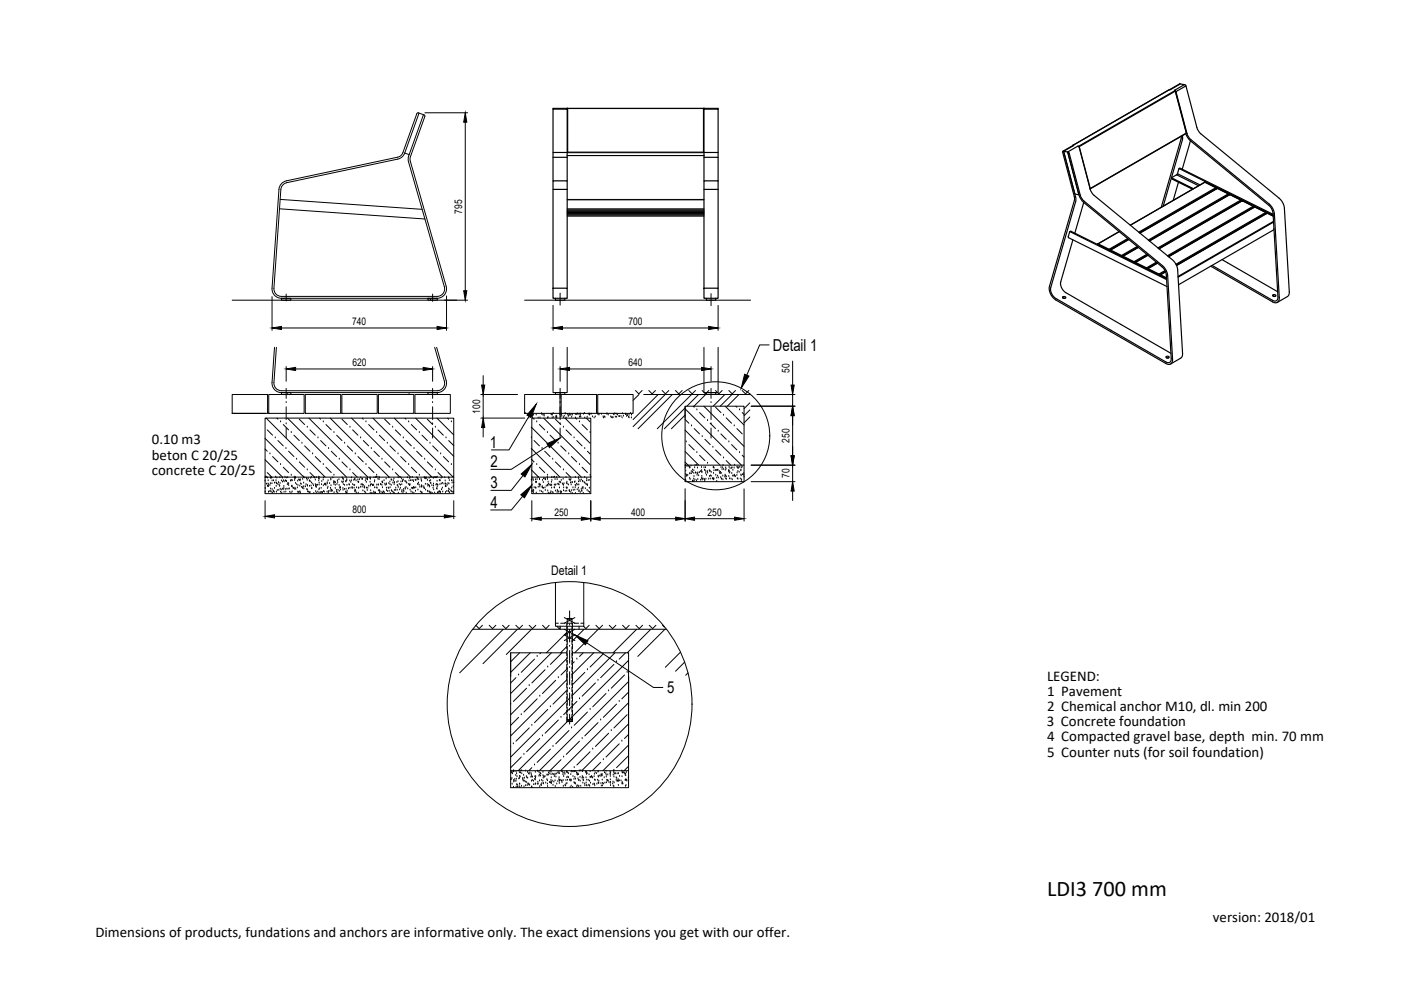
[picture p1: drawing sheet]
<svg xmlns="http://www.w3.org/2000/svg" width="297mm" height="210mm" viewBox="0 0 297 210" stroke-linecap="round" stroke-linejoin="round" font-family="sans-serif">
<!-- layer: SRAFY -->
<g fill="none" stroke="#000" stroke-width=".21">
<path d="M56.2 97.5l3.7 3.7M56.2 92.9l8.2 8.3M56.2 95.2l.5 .5M56.4 88.7l12.5 12.5M56.7 91.1l1.1 1.2M57.2 96.2h.1M57.8 96.8l1.1 1.1M58.4 92.8h.1M58.7 88.7l.2 .2M58.9 93.4l1.2 1.1M59.5 98.5h.1M59.5 89.4h.1"/>
<path d="M60.1 99.1l1.1 1.1M60.1 90l1.1 1.1M60.6 95.1h.1M61 88.7l12.5 12.5M61.2 95.7l1.1 1.1M61.8 91.7h.1M62.3 92.3l1.2 1.1M62.9 97.4h.1M63.5 97.9l1.1 1.2M63.5 88.9l1.1 1.1M64 94h.1M64.6 94.5l1.1 1.2"/>
<path d="M65.1 99.6h.1M65.1 90.6h.1M65.5 88.7l12.5 12.5M65.7 91.1l1.1 1.2M66.3 96.2h.1M66.8 96.8l1.2 1.1M67.4 92.8h.1M67.8 88.7l.2 .2M68 93.4l1.1 1.1M68.5 98.5h.1M68.5 89.4h.1M69.1 99.1l1.1 1.1"/>
<path d="M69.1 90l1.1 1.1M69.7 95.1h.1M70 88.7l12.5 12.5M70.2 95.7l1.2 1.1M70.8 91.7h.1M71.4 92.3l1.1 1.1M71.9 97.4h.1M72.5 97.9l1.1 1.2M72.5 88.9l1.1 1.1M73.1 94h.1M73.6 94.5l1.2 1.2M74.2 99.6h.1"/>
<path d="M74.2 90.6h.1M74.5 88.7l12.5 12.5M74.8 91.1l1.1 1.2M75.3 96.2h.1M75.9 96.8l1.1 1.1M76.5 92.8h.1M76.8 88.7l.2 .2M77 93.4l1.2 1.1M77.6 98.5h.1M77.6 89.4h.1M78.2 99.1l1.1 1.1M78.2 90l1.1 1.1"/>
<path d="M78.7 95.1h.1M79.1 88.7l12.5 12.5M79.3 95.7l1.1 1.1M79.9 91.7h.1M80.4 92.3l1.2 1.1M81 97.4h.1M81.6 97.9l1.1 1.2M81.6 88.9l1.1 1.1M82.1 94h.1M82.7 94.5l1.1 1.2M83.3 99.6h.1M83.3 90.6h.1"/>
<path d="M83.6 88.7l12.5 12.5M83.8 91.1l1.1 1.2M84.4 96.2h.1M84.9 96.8l1.2 1.1M85.5 92.8h.1M85.9 88.7l.2 .2M86.1 93.4l1.1 1.1M86.6 98.5h.1M86.6 89.4h.1M87.2 99.1l1.1 1.1M87.2 90l1.1 1.1M87.8 95.1h.1"/>
<path d="M88.1 88.7l8.1 8M88.3 95.7l1.2 1.1M88.9 91.7h.1M89.5 92.3l1.1 1.1M90 97.4h.1M90.6 97.9l1.1 1.2M90.6 88.9l1.1 1.1M91.2 94h.1M91.7 94.5l1.2 1.2M92.3 99.6h.1M92.3 90.6h.1M92.6 88.7l3.6 3.5"/>
<path d="M92.9 91.1l1.1 1.2M93.4 96.2h.1M94 96.8l1.1 1.1M94.6 92.8h.1M94.9 88.7l.2 .2M95.1 93.4l1.1 1.1M95.7 98.5h.1M95.7 89.4h.1M111.4 87.7h.1M112 88h.1M112.1 88.6h.1M112.6 99.6l1.6 1.6"/>
<path d="M112.6 95.1l6.1 6.1M112.6 90.5l10.7 10.7M112.6 97.3l.6 .6M112.7 92.8h.1M112.8 88.2h.1M112.9 87.9h.1M112.9 88.6h.1M112.9 88.3h.1M113 88.7l.2 .2M113.1 88h.1M113.2 93.4l1.2 1.1M113.7 88h.1"/>
<path d="M113.8 98.5h.1M113.8 89.4h.1M114.1 88.6h.1M114.4 99.1l1.1 1.1M114.4 90l1.1 1.1M114.5 88.6h.1M114.8 87.7h.1M114.8 87.8h.1M114.9 95.1h.1M115.1 88h.1M115.3 88.7l9.8 9.8M115.3 88h.1"/>
<path d="M115.4 88.2h.1M115.5 95.7l1.1 1.1M116.1 91.7h.1M116.1 88.6h.1M116.2 88.5h.1M116.6 92.3l1.2 1.1M116.8 87.8h.1M117 88h.1M117.1 88.6h.1M117.1 88h.1M117.2 97.4h.1M117.3 87.7h.1"/>
<path d="M117.4 88.5h.1M117.8 97.9l1.1 1.2M117.8 88.9l1.1 1.1M117.9 88.5h.1M117.9 88.2h.1M118 88.4h.1M118.1 88.6h.1M118.3 94h.1M118.7 87.9h.1M118.8 88.3h.1M118.8 87.8h.1M118.9 94.5l1.1 1.2"/>
<path d="M119.1 88h.1M119.1 88.3h.1M119.5 99.6h.1M119.5 90.6h.1M119.5 88.5h.1M119.6 88.2h.1M119.8 88.7l5.3 5.3M119.8 87.7h.1M119.9 87.8h.1M120 91.1l1.2 1.2M120 88.6h.1M120.4 87.9h.1"/>
<path d="M120.5 88.3h.1M120.5 88.1h.1M120.6 96.2h.1M120.8 87.8h.1M120.8 88.1h.1M121 88h.1M121.2 96.8l1.1 1.1M121.2 88.5h.1M121.3 88h.1M121.7 92.8h.1M122 87.9h.1M122 88.6h.1"/>
<path d="M122.1 88.7l.2 .2M122.2 87.9h.1M122.3 93.4l1.1 1.1M122.4 87.7h.1M122.5 87.8h.1M122.8 87.8h.1M122.8 98.5h.1M122.8 89.4h.1M122.9 88.4h.1M123 88h.1M123 88.3h.1M123 87.8h.1"/>
<path d="M123.1 88.4h.1M123.4 99.1l1.1 1.1M123.4 90l1.1 1.1M123.7 87.8h.1M123.9 87.7h.1M124 95.1h.1M124 88.6h.1M124.3 88.7l.8 .8M124.5 88.5h.1M124.5 95.7l.6 .6M124.7 87.8h.1M124.9 87.8h.1"/>
<path d="M125 88h.1M125.1 87.9h.1M125.1 91.7h.1M125.4 87.8h.1M125.6 88.4h.1M126 88.6h.1M126.2 88.4h.1M126.7 87.8h.1M127 88h.1M127 87.8h.1M127.5 87.8h.1M127.9 88.4h.1"/>
<path d="M127.9 88.6h.1M128.1 88.4h.1M128.3 88.5h.1M128.7 87.8h.1M128.7 87.7h.1M129 88h.1M129.5 88.4h.1M129.6 88.6h.1M129.9 88.6h.1M130 88.5h.1M130.1 87.8h.1M130.2 87.9h.1"/>
<path d="M130.4 87.7h.1M130.5 88.4h.1M130.7 87.8h.1M130.7 88.5h.1M130.9 88h.1M131.2 88.3h.1M131.3 88.3h.1M131.7 88.3h.1M131.9 88.6h.1M132 87.7h.1M132.2 88.2h.1M132.6 87.9h.1"/>
<path d="M132.6 87.8h.1M132.9 88.3h.1M132.9 88h.1M133 88.1h.1M133.3 88.5h.1M133.4 88.1h.1M133.4 88.6h.1M133.7 87.7h.1M133.9 88.6h.1M133.9 88h.1M134.7 82.8l.7 .7 .7-.7M135.5 83.6l-1.3 1.3"/>
<path d="M137.6 82.8l.7 .7 .7-.7M139.5 83.6l-5.3 5.4M140.4 82.8l.7 .7 .7-.7M141 83.6l-6.8 6.9M142.5 83.6l-7.2 7.3M143.2 82.8l.7 .7 .7-.7M145.3 86.5l-4.5 4.4M145.3 88l-3 2.9M145.3 91.2l7.4 7.4M145.3 86.7l11.9 11.9M145.3 88.9l.8 .8M145.3 95.7l2.9 2.9"/>
<path d="M145.3 98l.6 .6M145.3 98.6v3.5h12.5v-3.5M145.3 99.2h.1M145.3 98.6h.1M145.4 99.9h.1M145.5 93.7h.1M145.7 98.9h.1M146 98.9h.1M146 82.8l.8 .7 .7-.7M146.1 94.3l1.1 1.1M146.2 99.1h.1M146.2 99.2h.1"/>
<path d="M146.3 99.2h.1M146.5 98.8h.1M146.6 100h.1M146.6 83.6l-7.2 7.3M146.6 90.3h.1M146.8 99.7h.1M147 86.1l.2 .2M147.1 99.8h.1M147.2 90.9l1.1 1.1M147.3 99.2h.1M147.4 98.7h.1M147.7 98.6h.1"/>
<path d="M147.8 96h.1M147.8 86.9h.1M147.9 99.2h.1M148.1 83.6l-2.5 2.5M148.3 96.5l1.1 1.2M148.3 87.5l1.1 1.1M148.5 100h.1M148.7 99.1h.1M148.8 99.8h.1M148.9 82.8l.7 .7 .7-.7M148.9 92.6h.1M149.2 86.1l8.6 8.6"/>
<path d="M149.3 99.2h.1M149.4 99.7h.1M149.4 93.1l1.2 1.2M149.5 99.8h.1M149.6 99.2h.1M149.6 83.6l-2.5 2.5M150 100h.1M150 98.2h.1M150 89.2h.1M150.4 99.8h.1M150.5 99.9h.1M150.5 100h.1"/>
<path d="M150.6 89.7l1.1 1.2M151.1 94.8h.1M151.2 99.2h.1M151.2 99.1h.1M151.3 99.1h.1M151.4 99.8h.1M151.4 99.2h.1M151.7 82.8l.7 .7 .7-.7M151.7 99.8h.1M151.7 95.4l1.1 1.1M151.7 86.3l1.1 1.2M151.9 99.8h.1"/>
<path d="M152.1 99.7h.1M152.2 99.7h.1M152.3 91.4h.1M152.5 100h.1M152.8 92l1.2 1.1M152.9 99.1h.1M153.1 99.6h.1M153.2 99.2h.1M153.3 98.7h.1M153.4 97.1h.1M153.4 88h.1M153.4 99.5h.1"/>
<path d="M153.7 83.6l-2.5 2.5M153.8 86.1l4 4M153.8 99.7h.1M153.9 99.2h.1M153.9 99.5h.1M154 97.7l.9 .9M154 88.6l1.1 1.1M154.5 100h.1M154.5 99.8h.1M154.5 82.8l.7 .7 .7-.7M154.5 93.7h.1M154.6 99.1h.1"/>
<path d="M154.6 99.9h.1M154.8 99.3h.1M155.1 94.3l1.1 1.1M155.1 99.3h.1M155.2 83.6l-2.5 2.5M155.2 99.2h.1M155.4 99.7h.1M155.6 99.2h.1M155.7 90.3h.1M155.8 98.6h.1M156 86.1l.2 .2M156.2 90.9l1.2 1.1"/>
<path d="M156.2 99.1h.1M156.4 99.2h.1M156.5 100h.1M156.5 99.1h.1M156.5 99.3h.1M156.7 83.6l-2.5 2.5M156.8 96h.1M156.8 86.9h.1M156.8 99.1h.1M157.1 99.8h.1M157.1 99.7h.1M157.2 99.2h.1"/>
<path d="M157.4 99h.1M157.4 82.8l.7 .7 .7-.7M157.4 96.5l.4 .4M157.4 87.5l.4 .4M159 86.9l-1.2 1.2M159 85.4l-1.2 1.2M159 88.4l-1.2 1.2M56.2 102h.1M56.2 104.3h.1M56.2 103.6h.1M56.5 101.2h.1M56.5 102.7h.1"/>
<path d="M56.7 100.2l.9 1M56.7 103.1h.1M56.7 101.3h.1M56.8 102.6h.1M56.8 103.2h.1M56.9 101.9h.1M56.9 103.2h.1M56.9 104.4h.1M57 102.8h.1M57.1 104.2h.1M57.2 102.9h.1M57.3 101.3h.1"/>
<path d="M57.3 102.5h.1M57.4 103.7h.1M57.4 104.2h.1M57.4 101.4h.1M57.5 104.4h.1M57.6 101.3h.1M57.7 102.6h.1M57.7 102h.1M57.7 103.8h.1M57.8 104.5h.1M57.9 104.1h.1M58 101.9h.1"/>
<path d="M58 104.3h.1M58.1 104.4h.1M58.2 102.4h.1M58.2 103.6h.1M58.4 101.2h.1M58.5 101.9h.1M58.5 102.4h.1M58.6 103.1h.1M58.6 104.4h.1M58.6 102.5h.1M58.7 101.3h.1M58.7 102.6h.1"/>
<path d="M58.8 104h.1M58.9 102.8h.1M59 102.3h.1M59.1 104h.1M59.2 102.9h.1M59.3 103.1h.1M59.3 101.3h.1M59.4 102.5h.1M59.4 103.7h.1M59.5 104.4h.1M59.6 103.9h.1M59.7 102h.1"/>
<path d="M59.7 104.5h.1M59.9 101.4h.1M59.9 102.2h.1M59.9 103.7h.1M60 103.8h.1M60.1 101.9h.1M60.2 103.5h.1M60.2 103.1h.1M60.2 104.4h.1M60.2 102.2h.1M60.4 101.2h.1M60.5 103.8h.1"/>
<path d="M60.5 102h.1M60.6 104.3h.1M60.6 102.1h.1M60.7 101.3h.1M60.8 102.1h.1M60.8 103.7h.1M60.9 102.8h.1M61 101.3h.1M61 102.5h.1M61.1 103.7h.1M61.2 102.9h.1M61.2 102.6h.1"/>
<path d="M61.3 103.7h.1M61.4 104.3h.1M61.6 102h.1M61.7 104.5h.1M61.8 100.8h.1M61.8 103.1h.1M61.9 101.9h.1M61.9 103.1h.1M61.9 104.3h.1M62 103.3h.1M62.2 103.5h.1M62.4 101.2h.1"/>
<path d="M62.4 101.4h.1M62.5 101.9h.1M62.5 103.8h.1M62.5 103.5h.1M62.6 101.5h.1M62.6 101.3h.1M62.7 101.3h.1M62.7 102.5h.1M62.7 103.7h.1M62.9 102.8h.1M63 103.4h.1M63.1 102h.1"/>
<path d="M63.1 104.3h.1M63.2 102.9h.1M63.3 104.4h.1M63.3 101.8h.1M63.4 104.3h.1M63.5 101.8h.1M63.6 103.1h.1M63.6 104.3h.1M63.6 102h.1M63.7 101.7h.1M63.7 104.5h.1M63.7 102.6h.1"/>
<path d="M63.9 102.7h.1M63.9 103.3h.1M64.1 103.5h.1M64.2 101.6h.1M64.2 103.3h.1M64.3 101.2h.1M64.4 102.4h.1M64.4 103.2h.1M64.4 103.7h.1M64.6 101.3h.1M64.8 103.2h.1M64.9 102.8h.1"/>
<path d="M65 101.5h.1M65 103.8h.1M65.1 101.8h.1M65.1 102.9h.1M65.2 103.9h.1M65.2 103.1h.1M65.2 104.3h.1M65.4 101.5h.1M65.4 104.3h.1M65.6 101.9h.1M65.6 103.1h.1M65.7 102h.1"/>
<path d="M65.7 104.5h.1M65.7 104.4h.1M65.7 100.2l1 1M65.8 102.1h.1M65.9 101.4h.1M66 103.1h.1M66 101.2h.1M66 102.4h.1M66.1 103.6h.1M66.1 103.5h.1M66.3 102.6h.1M66.5 103h.1"/>
<path d="M66.5 104.6h.1M66.6 101.3h.1M66.7 101.3h.1M66.9 101.8h.1M66.9 102.7h.1M66.9 103h.1M66.9 104.2h.1M67 103.2h.1M67.1 104.6h.1M67.1 103.3h.1M67.1 101.3h.1M67.1 102.9h.1"/>
<path d="M67.3 102.9h.1M67.4 104.3h.1M67.6 101.5h.1M67.6 101.9h.1M67.6 101.2h.1M67.6 103.8h.1M67.6 104.5h.1M67.7 102.8h.1M67.7 102.4h.1M67.7 101.6h.1M67.7 103.6h.1M67.9 104.4h.1"/>
<path d="M68.1 103.5h.1M68.2 102.8h.1M68.2 102.1h.1M68.2 104.4h.1M68.4 104.5h.1M68.5 101.8h.1M68.6 103h.1M68.6 101.3h.1M68.6 104.2h.1M68.8 104.3h.1M68.8 102.7h.1M68.9 102.7h.1"/>
<path d="M69 102.8h.1M69 102.6h.1M69.1 102.9h.1M69.3 104.3h.1M69.4 102.6h.1M69.4 102.4h.1M69.4 103.6h.1M69.5 103.3h.1M69.6 101.9h.1M69.6 104.5h.1M69.6 104.2h.1M69.9 102.5h.1"/>
<path d="M70 104.2h.1M70.1 103.5h.1M70.1 101.5h.1M70.1 101.8h.1M70.2 103.9h.1M70.2 103h.1M70.2 104.2h.1M70.3 104h.1M70.5 104.1h.1M70.6 101.3h.1M70.7 102.4h.1M70.8 102.1h.1"/>
<path d="M70.8 100.8h.1M70.8 102.7h.1M70.8 104.5h.1M70.9 102.2h.1M71 102.3h.1M71.1 103.6h.1M71.1 102.4h.1M71.1 102.9h.1M71.3 104.3h.1M71.3 104h.1M71.4 102.7h.1M71.5 101.9h.1"/>
<path d="M71.6 104.5h.1M71.6 102.3h.1M71.7 103.9h.1M71.9 101.7h.1M71.9 102.9h.1M71.9 104.2h.1M72 103.5h.1M72.1 103.3h.1M72.2 103.9h.1M72.2 103.4h.1M72.5 102.2h.1M72.5 101.3h.1"/>
<path d="M72.7 102.3h.1M72.7 101.6h.1M72.7 103.6h.1M72.7 103.9h.1M72.8 102.2h.1M72.8 102.7h.1M72.8 101.7h.1M73 103.8h.1M73.1 102.9h.1M73.3 104.3h.1M73.3 102.1h.1M73.3 102.2h.1"/>
<path d="M73.4 104.5h.1M73.4 103.7h.1M73.5 104.6h.1M73.5 101.9h.1M73.5 101.7h.1M73.6 102.9h.1M73.6 104.5h.1M73.6 104.1h.1M73.9 103.7h.1M74 102.7h.1M74 103.5h.1M74.1 102.9h.1"/>
<path d="M74.2 102h.1M74.4 102.3h.1M74.4 103.5h.1M74.5 101.9h.1M74.5 101.3h.1M74.7 103.4h.1M74.8 103.5h.1M74.8 100.2l.9 1M74.8 102.7h.1M75 101.9h.1M75 102.9h.1M75.1 103.5h.1"/>
<path d="M75.1 101.7h.1M75.2 102.9h.1M75.2 104.1h.1M75.3 101.6h.1M75.3 104.3h.1M75.3 103.9h.1M75.4 104h.1M75.5 101.9h.1M75.5 104.5h.1M75.6 103.4h.1M75.9 101.7h.1M75.9 102.2h.1"/>
<path d="M76 104.6h.1M76 103.5h.1M76 102.3h.1M76.1 103.5h.1M76.2 101.7h.1M76.5 103.3h.1M76.5 101.3h.1M76.6 102.8h.1M76.7 101.6h.1M76.7 102.7h.1M76.8 103.3h.1M76.9 101.6h.1"/>
<path d="M76.9 102.9h.1M76.9 104.1h.1M77 102.9h.1M77.2 103.4h.1M77.3 104.3h.1M77.3 103.5h.1M77.3 103.2h.1M77.5 101.9h.1M77.5 104.5h.1M77.6 101.5h.1M77.7 102.3h.1M77.7 103.5h.1"/>
<path d="M77.8 101.6h.1M77.9 104h.1M77.9 101.7h.1M77.9 101.5h.1M78 103.5h.1M78.2 103.1h.1M78.4 101.4h.1M78.5 102.2h.1M78.5 101.3h.1M78.5 104.6h.1M78.5 103h.1M78.5 101.6h.1"/>
<path d="M78.6 102.8h.1M78.6 104.1h.1M78.7 102.7h.1M78.8 104.7h.1M79 102.9h.1M79 103h.1M79.1 104.6h.1M79.1 102.8h.1M79.2 102.9h.1M79.2 104.3h.1M79.3 101.3h.1M79.4 102.2h.1"/>
<path d="M79.4 103.4h.1M79.4 101.9h.1M79.5 104.6h.1M79.5 104.5h.1M79.6 104.5h.1M79.6 101.3h.1M79.8 103.4h.1M79.8 101.2h.1M79.9 100.8h.1M79.9 102.9h.1M80 103.5h.1M80.1 101.2h.1"/>
<path d="M80.1 101.6h.1M80.2 102.8h.1M80.2 104.1h.1M80.4 101.7h.1M80.4 104h.1M80.5 101.3h.1M80.5 104.4h.1M80.5 104.1h.1M80.7 102.7h.1M80.7 102.8h.1M80.8 104.4h.1M81 102.9h.1"/>
<path d="M81 102.3h.1M81 102.2h.1M81.1 103.4h.1M81.1 104.6h.1M81.1 102.4h.1M81.2 104.3h.1M81.3 104.3h.1M81.4 101.9h.1M81.5 104.5h.1M81.6 102.6h.1M81.7 102.9h.1M81.9 101.6h.1"/>
<path d="M81.9 102.8h.1M81.9 102.6h.1M81.9 103.5h.1M81.9 104h.1M82.2 104.2h.1M82.3 103.5h.1M82.4 103.6h.1M82.4 101.3h.1M82.4 102.5h.1M82.5 104.2h.1M82.7 102.2h.1M82.7 102.7h.1"/>
<path d="M82.7 103.4h.1M82.7 104.6h.1M82.9 101.7h.1M82.9 102.9h.1M83 104.1h.1M83 101.8h.1M83.2 104.3h.1M83.3 102.4h.1M83.4 101.9h.1M83.5 104.5h.1M83.5 101.5h.1M83.6 102.8h.1"/>
<path d="M83.6 102.3h.1M83.6 104h.1M83.6 104.7h.1M83.6 102.4h.1M83.8 100.2l1 1M83.9 104h.1M83.9 103.5h.1M84.1 102.3h.1M84.2 103.9h.1M84.2 102.9h.1M84.3 103h.1M84.4 102.1h.1"/>
<path d="M84.4 101.3h.1M84.4 103.4h.1M84.5 104.6h.1M84.7 102.7h.1M84.7 103.9h.1M84.9 103.5h.1M84.9 102.9h.1M84.9 101.3h.1M85 102.2h.1M85.1 101.5h.1M85.2 104.3h.1M85.2 102.8h.1"/>
<path d="M85.2 104h.1M85.3 102.1h.1M85.4 101.9h.1M85.4 104.5h.1M85.5 101.8h.1M85.5 104.1h.1M85.6 103.8h.1M85.6 104.2h.1M85.9 102.1h.1M85.9 103.5h.1M85.9 103.7h.1M86 102.1h.1"/>
<path d="M86.1 103.3h.1M86.1 104.6h.1M86.1 102.3h.1M86.2 102.5h.1M86.4 101.3h.1M86.4 103.6h.1M86.6 102.7h.1M86.7 102h.1M86.8 103h.1M86.9 101.5h.1M86.9 102.9h.1M86.9 102.7h.1"/>
<path d="M86.9 103.9h.1M87 101.9h.1M87.1 104.3h.1M87.3 103.5h.1M87.4 101.9h.1M87.4 101.2h.1M87.4 104.5h.1M87.4 103.5h.1M87.5 103.6h.1M87.6 101.9h.1M87.6 103.5h.1M87.7 102.1h.1"/>
<path d="M87.7 103.3h.1M87.7 104.6h.1M87.9 103.5h.1M88 101.8h.1M88.1 104.2h.1M88.2 103.4h.1M88.2 101.9h.1M88.4 101.3h.1M88.4 101.7h.1M88.5 101.5h.1M88.6 102.7h.1M88.6 103.9h.1"/>
<path d="M88.7 102.4h.1M88.8 101.7h.1M88.9 102.9h.1M88.9 100.8h.1M89 103.3h.1M89.1 104.3h.1M89.3 101.6h.1M89.3 101.9h.1M89.3 103h.1M89.3 103.3h.1M89.4 102.1h.1M89.4 104.5h.1"/>
<path d="M89.4 103.3h.1M89.5 103.1h.1M89.5 104.5h.1M89.8 103.5h.1M89.9 103.2h.1M89.9 101.2h.1M90 103.6h.1M90.1 101.3h.1M90.1 101.5h.1M90.2 101.5h.1M90.2 102.7h.1M90.2 103.9h.1"/>
<path d="M90.3 101.3h.1M90.5 101.5h.1M90.6 102.7h.1M90.6 101.8h.1M90.6 104.2h.1M90.7 103.1h.1M90.8 104.3h.1M90.9 102.9h.1M91 101.4h.1M91 102h.1M91.1 103h.1M91.1 103.3h.1"/>
<path d="M91.1 104.3h.1M91.1 104.5h.1M91.2 102.4h.1M91.3 101.9h.1M91.3 104.6h.1M91.4 102.5h.1M91.4 104.5h.1M91.6 103h.1M91.6 104.6h.1M91.8 103.5h.1M91.8 101.3h.1M91.9 101.4h.1"/>
<path d="M91.9 102.6h.1M91.9 103h.1M91.9 103.9h.1M92.2 104.5h.1M92.2 101.2h.1M92.3 101.3h.1M92.4 102.9h.1M92.5 101.3h.1M92.5 103.6h.1M92.6 102.7h.1M92.7 103.7h.1M92.7 102h.1"/>
<path d="M92.7 101.2h.1M92.7 103.3h.1M92.8 104.5h.1M92.8 102.8h.1M92.8 102.9h.1M92.9 100.2l.9 1M93 104.4h.1M93.1 104.3h.1M93.2 101.9h.1M93.2 104.2h.1M93.3 102h.1M93.3 102.7h.1"/>
<path d="M93.3 101.9h.1M93.3 104.5h.1M93.3 104.4h.1M93.5 101.4h.1M93.6 102.6h.1M93.6 103.8h.1M93.8 103.5h.1M93.8 102.5h.1M93.9 104.3h.1M94.1 102.6h.1M94.3 101.3h.1M94.4 102h.1"/>
<path d="M94.4 103.2h.1M94.5 103.1h.1M94.5 104.4h.1M94.5 102.6h.1M94.5 102.7h.1M94.6 103.2h.1M94.7 104.2h.1M94.8 102.9h.1M95 102.5h.1M95.1 104.3h.1M95.1 104.2h.1M95.1 101.3h.1"/>
<path d="M95.1 103.7h.1M95.2 101.4h.1M95.2 102.6h.1M95.2 103.8h.1M95.3 101.9h.1M95.3 104.5h.1M95.6 104.1h.1M95.7 101.9h.1M95.8 104.3h.1M95.8 103.5h.1M95.8 102.4h.1M95.9 104.4h.1"/>
<path d="M96 102h.1M96.1 103.2h.1M96.1 104.4h.1M96.2 102.4h.1M96.2 101.2v3.5h-40v-3.5M112.7 101.8h.1M112.7 101.7h.1M112.7 103h.1M112.7 103.5h.1M112.8 101.2v3.5h12.5v-3.5M112.8 104.2h.1M112.9 104.3h.1"/>
<path d="M113 101.6h.1M113 103.9h.1M113.1 101.9h.1M113.1 104.4h.1M113.1 104h.1M113.3 103.4h.1M113.5 101.7h.1M113.6 103.5h.1M113.6 102.3h.1M113.6 102.2h.1M113.7 104.5h.1M113.8 102.3h.1"/>
<path d="M113.9 101.7h.1M114.1 101.2h.1M114.1 103.3h.1M114.3 102.8h.1M114.3 102.7h.1M114.4 101.6h.1M114.4 101.7h.1M114.4 102.9h.1M114.4 103.2h.1M114.5 104.1h.1M114.6 102.8h.1M114.8 104.3h.1"/>
<path d="M114.9 103.4h.1M115 103.2h.1M115 101.9h.1M115.1 103.5h.1M115.1 104.4h.1M115.2 102.3h.1M115.2 101.5h.1M115.2 103.5h.1M115.5 101.6h.1M115.5 103.4h.1M115.6 101.5h.1M115.6 104h.1"/>
<path d="M115.7 101.7h.1M115.8 103.1h.1M116 101.2h.1M116.1 101.7h.1M116.1 100.8h.1M116.1 101.4h.1M116.1 102.9h.1M116.1 104.1h.1M116.2 103h.1M116.2 102.2h.1M116.2 104.6h.1M116.3 102.7h.1"/>
<path d="M116.4 104.6h.1M116.6 102.8h.1M116.7 103h.1M116.7 104.6h.1M116.8 104.2h.1M116.8 102.8h.1M116.9 102.3h.1M116.9 101.3h.1M117 103.5h.1M117 102.9h.1M117 101.9h.1M117.1 104.4h.1"/>
<path d="M117.3 104.5h.1M117.3 101.2h.1M117.5 103.4h.1M117.5 102.8h.1M117.6 101.2h.1M117.7 101.7h.1M117.7 102.9h.1M117.8 104.1h.1M117.9 102.8h.1M118 101.2h.1M118.1 104.4h.1M118.1 101.7h.1"/>
<path d="M118.1 104h.1M118.3 104.1h.1M118.3 102.7h.1M118.4 102.7h.1M118.4 104.4h.1M118.5 102.8h.1M118.6 102.2h.1M118.6 103.5h.1M118.8 102.3h.1M118.8 104.2h.1M118.8 104.6h.1M118.9 102.4h.1"/>
<path d="M119 104.3h.1M119 101.8h.1M119.1 104.4h.1M119.2 102.6h.1M119.4 101.6h.1M119.4 102.9h.1M119.4 102.8h.1M119.5 104h.1M119.5 103.4h.1M119.6 102.6h.1M119.8 104.2h.1M120 101.2h.1"/>
<path d="M120 100.2l1 1M120.1 103.4h.1M120.1 102.5h.1M120.2 104.1h.1M120.2 103.6h.1M120.2 102.2h.1M120.2 103.5h.1M120.2 102.7h.1M120.5 102.8h.1M120.7 101.7h.1M120.7 104.1h.1M120.8 104.2h.1"/>
<path d="M120.8 101.8h.1M121 102.4h.1M121 101.8h.1M121 104.4h.1M121.1 101.6h.1M121.1 102.8h.1M121.1 104h.1M121.3 102.3h.1M121.4 104.6h.1M121.5 103.4h.1M121.5 104h.1M121.8 102.3h.1"/>
<path d="M121.9 103.9h.1M121.9 102.2h.1M122 103.4h.1M122 102.9h.1M122 101.2h.1M122 104.6h.1M122.1 103h.1M122.2 102.6h.1M122.4 103.8h.1M122.5 102.8h.1M122.6 103.5h.1M122.7 102.2h.1"/>
<path d="M122.7 101.6h.1M122.7 101.2h.1M122.7 102.8h.1M122.7 104.2h.1M122.8 104h.1M122.9 101.8h.1M123 102.1h.1M123 104.4h.1M123.2 101.8h.1M123.2 103.7h.1M123.3 104.1h.1M123.4 104.2h.1"/>
<path d="M123.5 103.4h.1M123.5 102.1h.1M123.6 103.7h.1M123.6 102.2h.1M123.6 103.4h.1M123.7 104.6h.1M123.9 102.3h.1M124 101.2h.1M124 102.4h.1M124.1 103.6h.1M124.2 102.6h.1M124.4 101.9h.1"/>
<path d="M124.4 101.5h.1M124.4 102.7h.1M124.5 102.8h.1M124.5 104h.1M124.5 102.9h.1M124.7 101.9h.1M124.7 104.2h.1M124.9 101.8h.1M125 103.5h.1M125 104.4h.1M125.1 100.8h.1M145.4 101.7h.1"/>
<path d="M145.4 100.6h.1M145.4 101.1h.1M145.5 100.8h.1M145.7 100.9h.1M145.8 100.8h.1M146.2 101.4h.1M146.2 100.5h.1M146.3 100.4h.1M146.3 101.7h.1M146.6 100.4h.1M146.8 100.2h.1M146.8 102h.1"/>
<path d="M147 102.1h.1M147.1 101.6h.1M147.1 100.4h.1M147.1 101h.1M147.2 102h.1M147.3 101.7h.1M147.5 100.3h.1M147.6 100.4h.1M147.7 101.9h.1M147.8 100.8h.1M147.9 100.4h.1M147.9 101.7h.1"/>
<path d="M148 100.3h.1M148.1 100.9h.1M148.3 100.2h.1M148.5 101.8h.1M148.8 101.4h.1M148.8 101h.1M148.8 100.1h.1M148.9 101.8h.1M148.9 101.6h.1M149.1 101.6h.1M149.3 101.7h.1M149.4 101.7h.1"/>
<path d="M149.4 102.1h.1M149.6 100.4h.1M149.7 101.6h.1M149.7 100h.1M149.8 100.8h.1M150 100.3h.1M150.3 101.6h.1M150.4 101h.1M150.6 101.5h.1M150.7 100.9h.1M150.8 101h.1M150.8 100.1h.1"/>
<path d="M151 101.6h.1M151.1 101.5h.1M151.3 100.4h.1M151.3 101.7h.1M151.3 101.6h.1M151.3 101.5h.1M151.8 100.8h.1M152 101.4h.1M152 102.1h.1M152.1 101h.1M152.3 101.3h.1M152.6 100.3h.1"/>
<path d="M152.7 100.4h.1M152.8 100.1h.1M152.8 101.3h.1M152.9 100.4h.1M152.9 101.6h.1M153 101.6h.1M153.2 100.9h.1M153.3 101.7h.1M153.7 101.1h.1M153.7 100.8h.1M153.8 100.9h.1M153.9 101.5h.1"/>
<path d="M154 101.6h.1M154 101.1h.1M154.5 101h.1M154.6 100.3h.1M154.7 101.5h.1M154.7 100.1h.1M155 101.6h.1M155.2 100.4h.1M155.3 101.7h.1M155.4 100.9h.1M155.7 100.8h.1M155.7 100.9h.1"/>
<path d="M155.8 101h.1M155.9 101.1h.1M156.2 100.8h.1M156.3 100.3h.1M156.3 101.5h.1M156.5 101.6h.1M156.7 100.1h.1M157 101.6h.1M157.1 100.7h.1M157.1 100.9h.1M157.2 102.1h.1M157.2 101.7h.1"/>
<path d="M157.4 100.6h.1M157.7 100.8h.1M157.7 100.4h.1M100.9 132.6l.7 .7 .7-.7M103.7 132.6l.7 .7 .7-.7M106.5 132.6l.7 .7 .8-.7M106.7 133.4l-9.2 9.3M109.4 132.6l.7 .7 .7-.7M109.7 133.4l-7.3 7.3M110.2 138.4l-1.9 1.9M112.2 132.6l.7 .7 .7-.7M112.4 138.4l-4.1 4.2"/>
<path d="M112.7 133.4l-5.4 5.4M113.3 139.7l-2.8 2.9M113.9 139.2h.1M114.7 138.4l-.3 .2M115 132.6l.7 .7 .7-.7M116.9 138.4l-8.6 8.6M118.1 132.8l.5 .5 .2-.2M119.2 138.4l-2.5 2.5M120.3 134l-4.5 4.4M120.3 137l-1.5 1.4M120.3 139.5l-12 12M121.4 138.4l-.1 .1"/>
<path d="M122.3 139.7h.1M123.6 138.4l-.7 .8M123.8 133.4l-2.5 2.6M124.9 132.6l-.7 .7-.5-.5M125.9 138.4l-4.6 4.6M126.3 132.6l.7 .7 .8-.7M126.8 133.4l-5 5M127.9 138.6l-2.8 2.8M129.2 132.6l.7 .7 .7-.7M130.4 138.4l-9.1 9.1M132 132.6l.7 .7 .7-.7M132.6 138.4l-1.3 1.3"/>
<path d="M134.8 132.6l.7 .7 .7-.7M135 133.4l-5 5M137.7 132.6l.7 .7 .7-.7M138 133.4l-5 5M140.5 132.6l.4 .4M141 133.4l-5.8 5.8M144.3 138.3l-3.2 3.2M108.3 149.3h.1M108.3 158.3h.1M108.8 157.7h.1M109.4 143.7l-1.1 1.1M110 143.1h.1"/>
<path d="M110 152.1l-1.7 1.7M110.5 151.5h.1M111.1 160h.1M111.6 145.9l-2.8 2.8M112.2 145.4h.1M112.2 154.3l-2.8 2.8M112.8 153.8h.1M113.9 148.2l-2.8 2.8M114.4 147.6h.1M114.4 156.6l-2.8 2.8M115 156h.1M115.6 142l-2.8 2.8"/>
<path d="M116.1 141.4h.1M116.1 150.4l-2.8 2.8M116.7 149.9h.1M116.7 158.8l-2.8 2.8M117.3 158.3h.1M117.8 144.2l-2.8 2.8M118.4 143.7h.1M118.4 152.7l-2.8 2.8M118.9 152.1h.1M120.1 146.5l-2.8 2.8M120.3 144l-12 12M120.3 141.8l-1.4 1.3"/>
<path d="M120.6 154.9l-2.8 2.8M120.8 148l-12.5 12.5M121.2 154.3h.1M121.7 140.3l-.4 .5M122.3 148.7l-2.8 2.8M122.9 148.2h.1M122.9 157.1l-2.8 2.9M123.4 156.6h.1M124 142.6l-2.7 2.7M124.6 142h.1M124.6 151l-2.9 2.8M125.1 150.4h.1"/>
<path d="M125.1 159.4l-2.8 2.8M125.7 158.8h.1M126.2 144.8l-2.8 2.8M126.8 144.2h.1M126.8 153.2l-2.8 2.8M127.4 152.7h.1M128.5 147l-2.8 2.9M129 146.5h.1M129 155.5l-2.8 2.8M129.6 154.9h.1M130.2 140.9l-2.8 2.8M130.7 140.3h.1"/>
<path d="M130.7 149.3l-2.8 2.8M131.3 148.7h.1M131.3 157.7l-2.8 2.8M131.8 157.1h.1M132.4 143.1l-2.8 2.8M133 142.6h.1M133 151.5l-2.8 2.8M133.3 140l-23.4 23.4M133.3 144.5l-18.9 18.9M133.3 149l-14.5 14.4M133.3 153.5l-10 9.9M133.3 158l-5.5 5.4"/>
<path d="M133.3 146.7l-1.5 1.5M133.3 155.7l-.9 .9M145.2 140.4l-2 1.9M145.9 142.7l-.5 .5M108.3 163.4v3.6h25v-3.6M108.3 165.4h.1M108.4 165.3h.1M108.4 163.9h.1M108.5 163.8h.1M108.5 165h.1M108.6 163.7h.1M108.6 166.3h.1"/>
<path d="M108.7 164h.1M108.9 163.4h.1M108.9 166.9h.1M108.9 163.6h.1M108.9 165.5h.1M108.9 165.8h.1M109 163.5h.1M109.1 165.3h.1M109.2 165.6h.1M109.4 164.4h.1M109.4 165.6h.1M109.4 163.6h.1"/>
<path d="M109.4 166.9h.1M109.5 165.2h.1M109.5 164h.1M109.6 166.4h.1M109.6 164.7h.1M109.7 166.5h.1M109.7 166.8h.1M110 165.1h.1M110.1 166.8h.1M110.1 163.8h.1M110.1 166.3h.1M110.2 165h.1"/>
<path d="M110.2 164.6h.1M110.2 166.3h.1M110.2 167h.1M110.3 163.5h.1M110.3 164.7h.1M110.4 163.9h.1M110.5 160.5l-2.2 2.3M110.6 166.7h.1M110.6 163.4h.1M110.6 164h.1M110.8 165.2h.1M110.9 165h.1"/>
<path d="M110.9 165.5h.1M111 164.4h.1M111.1 165.6h.1M111.1 166.8h.1M111.2 165h.1M111.4 163.5h.1M111.4 166.6h.1M111.5 165.8h.1M111.6 165.9h.1M111.6 164.7h.1M111.7 164.9h.1M111.8 166.6h.1"/>
<path d="M111.8 163.8h.1M111.9 165h.1M111.9 166.2h.1M112.1 164.1h.1M112.1 166.2h.1M112.1 166.4h.1M112.2 164.2h.1M112.3 166.5h.1M112.3 163.9h.1M112.6 164.8h.1M112.6 164h.1M112.6 164.4h.1"/>
<path d="M112.7 165.6h.1M112.7 166.8h.1M112.7 164.7h.1M112.8 162.8l-.7 .6M112.8 167h.1M112.9 165.5h.1M112.9 164.8h.1M113.1 165.6h.1M113.2 166.4h.1M113.3 162.2h.1M113.4 165.2h.1M113.4 164.7h.1"/>
<path d="M113.5 166.3h.1M113.5 165.4h.1M113.5 163.7h.1M113.5 165h.1M113.6 164.7h.1M113.6 166.2h.1M114 163.5h.1M114 166.3h.1M114 165.9h.1M114.1 166.2h.1M114.1 163.6h.1M114.3 164.6h.1"/>
<path d="M114.3 163.9h.1M114.4 164.3h.1M114.4 165.6h.1M114.4 166.8h.1M114.6 164h.1M114.6 164.5h.1M114.6 164.1h.1M114.7 166.4h.1M114.8 166.5h.1M114.8 165.5h.1M114.9 166.1h.1M115.1 165.6h.1"/>
<path d="M115.1 163.7h.1M115.1 164.5h.1M115.2 165h.1M115.2 166.1h.1M115.2 166.2h.1M115.3 164.7h.1M115.4 164.8h.1M115.6 164.7h.1M115.7 166h.1M116 165.3h.1M116 164.4h.1M116 164.3h.1"/>
<path d="M116.1 165.5h.1M116.1 166.2h.1M116.1 166.8h.1M116.3 163.9h.1M116.3 164.3h.1M116.6 163.6h.1M116.6 164h.1M116.6 165.9h.1M116.7 166h.1M116.8 165.5h.1M116.8 164.2h.1M116.8 163.7h.1"/>
<path d="M116.9 164.9h.1M116.9 165.9h.1M116.9 166.1h.1M117.1 165.6h.1M117.2 164.1h.1M117.3 166.5h.1M117.3 164.2h.1M117.4 165.8h.1M117.5 164.6h.1M117.6 164.3h.1M117.7 165.5h.1M117.7 164.1h.1"/>
<path d="M117.7 166.8h.1M117.9 164.7h.1M118 164.1h.1M118 166.2h.1M118.3 163.9h.1M118.3 165.7h.1M118.5 165.3h.1M118.5 163.7h.1M118.5 164.9h.1M118.5 164h.1M118.6 166.1h.1M118.6 165.7h.1"/>
<path d="M118.6 165.4h.1M118.8 165.5h.1M118.9 161.1l-2.3 2.3M119.1 165.6h.1M119.1 163.6h.1M119.2 165.9h.1M119.2 163.7h.1M119.4 164.3h.1M119.4 165.5h.1M119.4 163.9h.1M119.4 166.7h.1M119.5 160.5h.1"/>
<path d="M119.5 164.6h.1M119.7 163.9h.1M119.8 164.2h.1M119.8 166.5h.1M119.9 166.6h.1M120 165.5h.1M120 166.2h.1M120.1 163.7h.1M120.2 164.9h.1M120.2 166.1h.1M120.2 163.8h.1M120.3 163.9h.1"/>
<path d="M120.3 165.4h.1M120.4 164.8h.1M120.5 164.9h.1M120.5 164h.1M120.8 165.4h.1M120.9 167h.1M121 164.2h.1M121 165.6h.1M121.1 165.5h.1M121.1 165.4h.1M121.1 166.7h.1M121.1 163.7h.1"/>
<path d="M121.2 163.3l-.1 .1M121.4 166.9h.1M121.4 163.6h.1M121.5 164.6h.1M121.7 163.6h.1M121.7 165.2h.1M121.7 166h.1M121.7 162.8h.1M121.8 166.1h.1M121.8 163.6h.1M121.9 164.8h.1M121.9 166.1h.1"/>
<path d="M122 163.6h.1M122 166.2h.1M122 165.2h.1M122.2 163.9h.1M122.3 166.8h.1M122.3 164.2h.1M122.4 166.6h.1M122.4 164.3h.1M122.5 164h.1M122.5 165.1h.1M122.6 166.8h.1M122.6 164.2h.1"/>
<path d="M122.7 165.5h.1M122.7 166.7h.1M122.7 165.4h.1M122.8 163.5h.1M123 164.8h.1M123 165.6h.1M123.1 166.7h.1M123.2 163.4h.1M123.4 165h.1M123.5 164.6h.1M123.5 163.6h.1M123.5 164.8h.1"/>
<path d="M123.6 166h.1M123.6 165.4h.1M123.7 165.5h.1M123.7 165h.1M124 166.2h.1M124 166.6h.1M124.2 163.8h.1M124.2 163.7h.1M124.3 164.9h.1M124.3 166h.1M124.3 166.5h.1M124.3 163.8h.1"/>
<path d="M124.4 164.2h.1M124.4 165.4h.1M124.4 166.6h.1M124.5 164h.1M124.7 165.4h.1M124.8 166.5h.1M124.9 164.3h.1M124.9 166.6h.1M125 165.6h.1M125 166.7h.1M125.1 164.8h.1M125.1 163.6h.1"/>
<path d="M125.2 164.8h.1M125.2 166h.1M125.4 164.6h.1M125.4 164.8h.1M125.5 164.8h.1M125.6 165h.1M125.7 166.4h.1M126 166.2h.1M126 164.7h.1M126 164.2h.1M126 166.3h.1M126.1 165.4h.1"/>
<path d="M126.1 166.6h.1M126.2 163.8h.1M126.2 165.5h.1M126.5 164h.1M126.5 166.3h.1M126.7 165.4h.1M126.8 163.7h.1M126.8 166h.1M126.8 164.6h.1M126.8 163.5h.1M126.9 164.8h.1M126.9 166h.1"/>
<path d="M126.9 166.1h.1M127 165.6h.1M127.2 164.5h.1M127.4 161.6l-1.8 1.8M127.4 166.1h.1M127.4 164.6h.1M127.4 164.3h.1M127.5 166.7h.1M127.5 164.4h.1M127.6 164.2h.1M127.7 164.5h.1M127.7 165.4h.1"/>
<path d="M127.7 166.6h.1M127.7 166.1h.1M127.9 161.1h.1M127.9 166.2h.1M128.1 164.9h.1M128.2 163.8h.1M128.3 166h.1M128.4 164h.1M128.5 163.5h.1M128.5 164.3h.1M128.5 164.7h.1M128.6 166h.1"/>
<path d="M128.7 165.4h.1M128.7 165.5h.1M128.8 165.6h.1M128.9 164.3h.1M128.9 165.6h.1M129.1 165.9h.1M129.3 163.7h.1M129.4 164.1h.1M129.4 164.2h.1M129.4 164.6h.1M129.4 165.3h.1M129.4 166.1h.1"/>
<path d="M129.4 166.6h.1M129.4 165.9h.1M129.5 163.8h.1M129.9 166.2h.1M130 165.8h.1M130 164.3h.1M130 166.7h.1M130.1 163.5h.1M130.1 163.8h.1M130.1 166.8h.1M130.2 163.3h.1M130.2 164.7h.1"/>
<path d="M130.2 166h.1M130.2 164.1h.1M130.4 164h.1M130.6 164.1h.1M130.6 164.9h.1M130.7 165.4h.1M130.8 165h.1M130.8 165.7h.1M130.9 165.6h.1M131 164.1h.1M131.1 165.3h.1M131.1 164h.1"/>
<path d="M131.1 166.5h.1M131.2 165.6h.1M131.3 165.5h.1M131.4 164.6h.1M131.7 165.6h.1M131.8 163.5h.1M131.9 164.7h.1M131.9 166.2h.1M131.9 163.8h.1M131.9 165.9h.1M131.9 166.1h.1M132 163.9h.1"/>
<path d="M132.1 166.2h.1M132.1 163.8h.1M132.3 163.9h.1M132.4 164h.1M132.5 165.5h.1M132.5 164.4h.1M132.6 166.7h.1M132.6 165.4h.1M132.6 164.1h.1M132.7 164.5h.1M132.7 165.3h.1M132.7 166.5h.1"/>
<path d="M132.8 163.8h.1M132.9 165.4h.1M132.9 165.6h.1M133.2 165h.1M133.3 162.5l-1 .9M133.3 160.2l-2.6 2.6"/>
</g>
<!-- layer: 0 -->
<g fill="none" stroke="#000" stroke-width=".21">
<path d="M59.8 38.8l.9-.5 23.6-5a1.5 1.5 0 0 0 1.1-.9l3-8.3 .3-.2 1.2 .5 .2 .3-3.1 8.5-.1 .7 7.7 26.8a2 2 0 0 1-1.9 2.5h-33a2 2 0 0 1-2-2.1l1.4-20.9 .1-.6zM85.8 32.4l1 .4M88.8 24l-3 8.4M89.8 24.3l-3.2 8.8-.1 .9 7.7 26.8a1.6 1.6 0 0 1-1.5 2h-33a1.6 1.6 0 0 1-1.6-1.7l1.4-20.9a1.6 1.6 0 0 1 1.3-1.5l23.5-5a2 2 0 0 0 1.5-1.3M90.1 23.9h9M98.6 25.9v35.7M120.3 33h29M120.3 32.4h29M120.3 23h28.9M120.4 32.2h28.8M120.4 23h28.8M59.3 44.3l30.8 2.1"/>
<path d="M59.4 42.3l30.1 2.1M120.3 42.3h29M120.3 45.3h29M120.3 45.6h29M120.3 45.8h29M120.3 44.3h29M120.3 44.5h29M120.3 45h29M120.3 44.8h29M120.3 42.4h29M49.2 63.6h49.9M57.7 62.9v7.1"/>
<path d="M58.2 73.6l-.5 7.5a2 2 0 0 0 2 2.1M58.6 73.6l-.5 7.5a1.6 1.6 0 0 0 1.6 1.7h33a1.6 1.6 0 0 0 1.5-2l-2-7.2M59.7 63.2h2v.4h-2zM59.7 69.5h33M60.7 77.7v3.1M60.7 62.3v1.5M62.7 78.2h27M90.7 63.2h2v.4h-2zM91.3 63.6h.1M91.7 62.3v1.6M91.7 77.7v3.1M92.6 73.6l2 7.1a2 2 0 0 1-1.9 2.5h-33"/>
<path d="M94.7 62.7v7.3M102.4 79.6v2M111.2 63.6h47.9M117.3 73.6v9.6h3v-9.6M117.3 64.7v5.3M118.8 62.1v2.6M118.8 77.7v3.1M119.3 69.5h31M120.8 78.2h28M149.3 73.6v9.6h3v-9.6M150.8 62.3v2.5M150.8 77.7v3.1"/>
<path d="M152.3 64.7v5.3M163.1 73.1h-2l-2.8 6.4M168.1 76.6v5M49.2 83.6h7.5v4h-7.5zM49.2 87.6h7.1M56.2 88.6l40 .1v12.5h-40zM57 83.6h7.5v4h-7.5zM59.7 83.2h2v.4h-2zM60.7 85.4h.1M60.7 89.9h.1M60.7 82.3v2.2M60.7 86.3v2.7"/>
<path d="M60.7 90.8v2.1M60.9 83.6h.1M64.7 83.6h7.5v4h-7.5zM72.5 83.6h7.5v4h-7.5zM80.2 83.6h7.5v4h-7.5zM86.7 83.6h.1M88 83.6h7.5v4h-7.5zM90.7 83.2h2v.4h-2zM91.7 85.4h.1M91.7 89.9h.1M91.7 82.3v2.2M91.7 86.3v2.7"/>
<path d="M91.7 90.8v2.1M101.9 83.6h7.8M101.9 88.6h9.4M102.4 83.6v5M102.4 90.6v2M111.2 83.6h7.5v4h-7.5zM112.2 88.3l-4.3 7.1h-3.7M112.8 88.6l12.5 .1v12.5h-12.5zM116.2 94.5l-7.8 5h-4.3M117.8 83.2h2v.4h-2zM118.8 83.6h.1M118.8 85.4h.1"/>
<path d="M118.8 89.9h.1M118.8 82.3v2.2M118.8 86.3v2.7M118.8 90.8v2.1M119 83.6h7.5v4h-7.5zM126.7 83.6h7.5v4h-7.5zM136.5 83.6h22.5M145.3 86.1h12.5v12.5h-12.5zM145.3 86.2v2.5M149.8 83.2h2v.4h-2zM150.8 85.4h.1M150.8 89.9h.1"/>
<path d="M150.8 82.3v2.2M150.8 86.3v2.7M150.8 90.8v2.1M151.8 83.6h.1M159 83.6h.1M159.3 98.6h9.3M159.3 86.1h9.3M160.5 83.6h8.1M168.1 83.6v2.5M168.1 88.1v8.5M168.1 98.6v3.5M56.2 106.2v3.8"/>
<path d="M56.3 101.2h.1M58.2 109.5h36M91.3 101.2h.1M96.2 106.2v3.8M110.8 105.2l-2.4 2.9h-4.4M110.9 100.8l-2.5 3.2h-4.3M112.8 106.2v4.3M114.8 110h8.5M125.3 101.2h.1M125.3 106.2v4.3M127.3 110h16M145.3 103.6v6.9"/>
<path d="M147.3 110h8.5M157.8 103.7v6.8M157.8 101.2h.1M159.3 102.1h9.3M168.1 104.1v2M100.2 133.4h41.1M108.3 138.4v5M117.8 123.5v9.3h6v-9.3M117.8 132.1h.6M118.8 132.8v.6M118.9 132.1h.9M119.6 133.4l2.3 1.2-2.3 1.2"/>
<path d="M119.6 130.9l2.3 1.2M120.2 132.1v1.2M120.2 133.7v1M120.2 135.2v.9M120.2 136.6v.9M120.2 138v1M120.2 139.5v.9M120.3 138.4h-12v25h25v-25h-12M120.3 131.2h1M120.3 131.2v1.2M120.3 132.9v.9M120.3 134.3v.9"/>
<path d="M120.3 135.7v1M120.3 137.1v1M120.3 138.6v.9M120.3 140v.9M120.3 132.1h.9M120.8 137h.1M120.8 132.5h.1M120.8 129.5v2.1M120.8 133.4v2.7M120.8 137.9v2.7M121.3 131.2v1.2M121.3 132.9v.9"/>
<path d="M121.3 134.3v.9M121.3 135.7v1M121.3 137.1v1M121.3 138.6v.9M121.3 140v.9M121.4 132.1v1.2M121.4 133.7v1M121.4 135.2v.9M121.4 136.6v.9M121.4 138v1M121.4 139.5v.9M121.7 132.1h1"/>
<path d="M121.9 133.4l-2.3 1.2 2.3 1.2M121.9 130.9l-2.3 1.2M122.8 132.8v.6M123.1 132.1h.7M124.4 136.3l14.1 9.5h2M120.2 140.9v.9M120.2 142.3v2.1M120.2 144.9v.9M120.2 146.3v1M120.2 147.7v1M120.2 149.2v.9M120.2 150.6v.9"/>
<path d="M120.2 152v1h1.2v-1M120.3 152.6h1M120.3 141.4v1M120.3 142.9v.9M120.3 144.3v.9M120.3 145.7v1M120.3 147.1v1M120.3 148.6v.9M120.3 150v1M120.3 151.4v1.2M120.8 150.5h.1M120.8 146h.1"/>
<path d="M120.8 141.5h.1M120.8 142.4v2.7M120.8 146.9v2.7M120.8 151.4v2.1M121.3 141.4v1M121.3 142.9v.9M121.3 144.3v.9M121.3 145.7v1M121.3 147.1v1M121.3 148.6v.9M121.3 150v1M121.3 151.4v1.2"/>
<path d="M121.4 140.9v.9M121.4 142.3v2.1M121.4 144.9v.9M121.4 146.3v1M121.4 147.7v1M121.4 149.2v.9M121.4 150.6v.9M133.3 143.5v18.4"/>
<circle cx="151.8" cy="92.4" r="11.5"/>
<circle cx="120.8" cy="149.3" r="26"/>
</g>
<g fill="#000" stroke="#000" stroke-width=".21">
<path d="M98.6 23.9l.4 2h-.7zM57.7 69.5l2-.3v.7zM60.7 78.2l2-.3v.7zM89.7 77.9l2 .3-2 .4zM92.7 69.2l2 .3-2 .4zM98.3 61.6h.7l-.4 2zM117.3 69.5l2-.3v.7zM118.8 78.2l2-.3v.7zM148.8 77.9l2 .3-2 .4zM150.3 69.2l2 .3-2 .4zM157.9 79.3l.9 .4-1.6 2.6zM102.1 81.6h.7l-.4 2z"/>
<path d="M102.4 88.6l.4 2h-.7zM113.7 85.7l-1.1 2.8-.9-.5zM116 94.1l2.8-1.2-2.3 2zM168.1 86.1l.3 2h-.7zM167.7 96.6h.7l-.3 2zM167.7 81.6h.7l-.3 2zM56.2 109.5l2-.4v.7zM94.2 109.1l2 .4-2 .3zM110.4 104.9l2.3-2-1.5 2.6zM110.5 100.5l2.3-2-1.5 2.6zM112.8 110l2-.4v.7zM123.3 109.6l2 .4-2 .3z"/>
<path d="M125.3 110l2-.4v.7zM143.3 109.6l2 .4-2 .3zM145.3 110l2-.4v.7zM155.8 109.6l2 .4-2 .3zM168.1 102.1l.3 2h-.7zM121.9 134.6l2.8 1.3-.6 .8z"/>
</g>
<g fill="none" stroke="#000" stroke-width=".25">
<path d="M248 19l-20.6 11.8M248 19h.1M249 19.2h.1M249.2 19.2v.1M249.2 19.3l2.3 8.9-20.3 11.8M249.2 19.3l-20.4 11.8M249.3 19.4l-.1-.2 2.4 9.1M250.3 17.8l-2.3 1.2M251.1 17.9l.3 .3M117.3 38.3v-4.9h3v4.9M117.3 33.4v-1.1h3v1.1M117.3 32.3v-9.2h3v9.2"/>
<path d="M120.3 33h.1M120.3 23.1v-.1v9.4M120.3 23h-3v.1M149.3 23.1v-.1v9.4M149.3 38.3v-4.9h3v4.9M149.3 33.4v-1.1h3v1.1M149.3 32.3v-9.2h3v9.2M149.3 23h3v.1M149.3 33h-.1M225.5 32.1l22.5-13.1 2.3-1.2 .8 .1-22.4 13.1-2.3 1.2zM225.5 32.1l2.4 9 .9 .2-2.4-9.1M225.5 32.1h-.2v.2l2.5 9.9-5.3 18.5a2.93 2.93 0 0 0 1.4 2.9l23.3 13.5a.88 .88 0 0 0 1.1 0 .88 .88 0 0 0 .3-1l-1-17.7-.3-1-.9-1.1-16.8-13.9-.6-1.1-2.3-8.8-.3-.3 2.4 9.1 .2 .7 .8 .9"/>
<path d="M225.5 32.1l2.5 9.6 .1 .8-5.3 18.5a2.35 2.35 0 0 0 1.1 2.3l23.3 13.4 .6 .2 .4-.3 .1-.6-1-17.7-.4-1.1-.5-.6-16.6-13.7M227.4 30.8v.1M227.5 30.8h-.1M227.5 30.9h.1M227.5 30.9l-2.2 1.2M228.5 31l.3 .3 2.3 8.8 .6 1 16.9 14 .9 1.2 .2 .9 1 17.9-.3 .8-2.2 1.3M228.7 31l.1 .1M228.8 31.1l2.4 8.9M231.2 40h-.1M249.5 37.1l-1.1 .6M249.5 37.1l4.6 2.3M249.6 36.8l-.1 .3"/>
<path d="M249.6 36.8l.4-1.1 19.9 9.9M249.6 36.8l4.8 2.4M249.9 38.6l-1.2 3.9M250 35.7l.1-.1 19.8 9.8M250.5 28.9l-.1 .5-4.2 14.5M250.7 28.8v.9l-4.1 14M251.4 28.3l.5 1 .5 .6 16.6 13.6 .5 .6 .4 1.1 1 17.7-.1 .7-.4 .2-.6-.1-12.8-7.4M251.5 28.2l.1 .1M251.6 28.3h.1M251.6 28.3l-20.5 11.8M251.6 28.3l.4 .7 .5 .6 16.6 13.6 .7 .9 .4 1.3 1 17.7a.88 .88 0 0 1-.3 1 .88 .88 0 0 1-1.1-.1l-13.1-7.6M251.6 28.3l-2.3-8.9 2.1-1.2 2.4 8.8 .5 1.1 16.9 13.9 .7 .9 .4 1.3 1.1 17.8-.4 .8-2.2 1.3"/>
<path d="M252.4 29.9l-1.7 6M255.4 38.6h.1M255.4 38.6l-15.8 9.1M255.5 38.6l2.3 1.2M255.5 38.6h-.1M255.5 38.6h.1M257.8 39.8l.1 .1M257.8 39.8l-16.4 9.4M257.8 39.8h.1M257.9 39.9l-16.3 9.4M257.9 39.9v.2M257.9 39.9h.1"/>
<path d="M257.9 39.9v.1M258.1 40l-16.4 9.4M258.1 40l2.3 1.1M258.1 39.9v.1M258.1 39.9l2.4 1.2M117.3 40.2v-1.9h3v1.9M149.3 40.2v-1.9h3v1.9M226.8 49.1l.2-.1 20.3 10.1M227.5 50.9l-2.6 8.9a2.34 2.34 0 0 0 1.1 2.3l22.3 12.8M229.8 42.9l-1.9 6.5M232.7 51.8h.1M232.7 51.8l.1 .1"/>
<path d="M232.8 51.8l2.3 1.2M232.8 51.7h.1M232.8 51.7l-.1 .1M232.8 51.7v.1M232.8 51.7l2.4 1.2M235.1 53h.1M235.2 52.9v.1M235.2 52.9l-.1 .1M235.2 53h-.1M235.2 53v.1M235.4 53.1h.1M235.4 53.1v.1"/>
<path d="M235.4 53.1l2.3 1.2M235.4 53v.1M235.4 53h.1M235.5 53l-.1 .1M235.5 53l2.3 1.2M237.3 49.1l-4.5 2.6M237.7 54.3h.1M237.8 54.2l.1 .1M237.8 54.2l-.1 .1M237.9 54.3h-.2M237.9 54.3v.1M238 54.4v.1"/>
<path d="M238 54.5l2.4 1.1M238.1 54.3h.1M238.1 54.3l-.1 .1M238.1 54.3l-.1 .2M238.1 54.3l2.3 1.2M239.1 50.6l-3.9 2.3M239.2 50.7l-4 2.3M239.3 50.8l-3.9 2.2M240.4 55.6h.1M240.4 55.5l.1 .1M240.4 55.5v.1M240.5 55.6h-.1"/>
<path d="M240.5 55.6v.1M240.7 55.7v.1M240.7 55.8l2.3 1.1M240.7 55.6h.1M240.7 55.6v.1M240.8 55.6l-.1 .2M241.1 52.3l-3.3 1.9M241.2 52.4l-3.3 1.9M241.3 52.4l-3.2 1.9M241.4 52.5l-3.3 1.8M243 56.9v.1M243.1 53.9l-2.7 1.6"/>
<path d="M243.2 56.9l-.1-.1-.1 .1M243.2 56.9v.1M243.2 56.9h-.2M243.3 54l-2.8 1.6M243.3 57v.1M243.3 57.1l2.4 1.1M243.3 57.1h.1M243.4 56.9l-.1 .1M243.4 56.9v.1M243.4 54.1l-2.7 1.5M243.4 54.1l-2.6 1.5M243.4 57l-.1 .1"/>
<path d="M243.4 57l2.3 1.1M245.2 55.6l-2.1 1.2-2.3-1.2M245.3 55.7l-2.1 1.2M245.4 55.8l-2 1.1M245.4 55.8l-2 1.2M245.7 58.2v.1M245.7 58.1l.1 .1M245.7 58.1v.1M245.8 58.2h-.1M245.8 58.2v.1M246 58.4h.1M246 58.4l1.3 .7"/>
<path d="M246 58.3h.1M246 58.3v.1M246 58.3l1.1-.7-1 .7M246.1 58.3l-.1 .1M246.1 58.3l1.2 .6M247 57.4l-1.3 .7M247.1 57.5l-1.3 .7M247.3 59.3l-20.5-10.2-.3 1.1 .1 .2 20.8 10.4M253 40l-4.6-2.3v.2l4.4 2.2M259.1 55l11.8 6.9M260.4 41.1l.1 .1M260.4 41.1l-16.9 9.8"/>
<path d="M260.5 41.1v.1M260.5 41.1h-.1M260.5 41.2l-16.9 9.8M260.5 41.2v.2M260.5 41.2h.1M260.7 41.3l-17 9.8M260.7 41.3l2.4 1.1M260.8 41.3h-.1M260.8 41.3l2.3 1.1M263.1 42.4v.1M263.1 42.4l-17.6 10.2M263.1 42.4l.1 .1"/>
<path d="M263.1 42.4h.1M263.1 42.5l-17.5 10.2M263.2 42.5h-.1M263.2 42.5v.2l-.1-.2M263.3 42.6h.1M263.3 42.6l-17.6 10.1 17.7-10.1M263.4 42.6l2.3 1.1M263.4 42.6h-.1M263.4 42.6h.1M263.4 42.6l2.4 1.1M265.7 43.7l.1 .2M265.7 43.7l-18.2 10.5"/>
<path d="M265.8 43.7v.1M265.8 43.7h-.1M265.8 43.9l-18.2 10.4M265.8 43.8v.1M265.8 43.8v.2v-.1M266 43.9l-18.2 10.5M266 43.9l2.4 1.1M266.1 43.9h-.1M266.1 43.9l2.3 1.1M268.4 45v.2M268.4 45l-19.1 11M268.4 45h.1"/>
<path d="M268.4 45l.1 .1M268.4 45.2l-19 11M268.4 45.2v.1M268.5 45.1l-.1 .1M268.5 45.1v.2M268.6 45.2l-19.1 11.1 19.2-11.1 1.2 .6M268.7 45.2h-.1M268.7 45.2l1.2 .6M270 46.9l-20.2 11.7M270 47.1l-20.2 11.7M270.1 48.5v.2l-20.2 11.7M117.3 61.1h3v2.1h-3z"/>
<path d="M117.3 61.1v-20.9h3v20.9M117.8 63.2v.4M119.8 63.2v.4M149.3 61.1h3v2.1h-3zM149.3 61.1v-20.9h3v20.9M149.8 63.2v.4M151.8 63.2v.4M225.3 63l.2-.1a.27 .27 0 0 1 .4 0 .27 .27 0 0 1 0 .4 .27 .27 0 0 1-.4 0l-.2-.2zM225.4 63.2h.4M247.3 75.6l.1-.1a.27 .27 0 0 1 .4 0 .27 .27 0 0 1 0 .4 .27 .27 0 0 1-.4 0l-.2-.1zM247.3 75.9h.5M269.9 62.6l.2-.1a.27 .27 0 0 1 .3 0 .27 .27 0 0 1 0 .4 .27 .27 0 0 1-.3 0l-.3-.2z"/>
<path d="M270 62.8h.4"/>
</g>
<g fill="#fff" stroke="#fff" stroke-width=".35">
<path d="M256.5 196h18.4v4.2h-18.4z"/>
<path d="M221.4 117.3h14.2v4.3h-14.2z"/>
<path d="M221.4 120.5h12.7v4.3h-12.7z"/>
<path d="M221.4 130.2h54.2v4.3h-54.2z"/>
<path d="M221.4 123.7h46.8v4.3h-46.8z"/>
<path d="M221.4 127h25.1v4.2h-25.1z"/>
<path d="M19.7 192.2h176.6v4.2h-176.6z"/>
<path d="M221.4 133.4h52.5v4.3h-52.5z"/>
<path d="M256.6 188.2h33.1v2.7h-33.1z"/>
<path d="M256.6 186.2h38.9v2.7h-38.9z"/>
</g>
<text font-size="4.7" x="222" y="189.9">LDI3 700 mm</text>
<g font-size="3.5">
<text x="163.9" y="74.4">Detail 1</text>
<text x="103.9" y="94.9">1</text>
<text x="104" y="99">2</text>
<text x="104" y="103.5">3</text>
<text x="104" y="107.6">4</text>
<text x="141.4" y="147">5</text>
</g>
<g font-size="3.2">
<text x="32.2" y="94.2">0.10 m3</text>
<text x="32.2" y="97.4">beton C 20/25</text>
<text x="32.2" y="100.7">concrete C 20/25</text>
<text x="222" y="144.3">LEGEND:</text>
<text x="222" y="147.6">1 Pavement</text>
<text x="221.9" y="154">3 Concrete foundation</text>
<text x="222" y="150.7">2 Chemical anchor M10, dl. min 200</text>
<text x="222" y="157.2">4 Compacted gravel base, depth min. 70 mm</text>
<text x="222" y="160.4">5 Counter nuts (for soil foundation)</text>
<text x="257.2" y="195.4">version: 2018/01</text>
<text x="20.2" y="198.6">Dimensions of products, fundations and anchors are informative only. The exact dimensions you get with our offer.</text>
</g>
<text font-size="2.8" x="116.9" y="122">Detail 1</text>
<g font-size="2.2">
<text x="98" y="45.3" transform="rotate(-90 98 45.3)">795</text>
<text x="74.7" y="68.9">740</text>
<text x="133.3" y="68.9">700</text>
<text x="74.7" y="77.6">620</text>
<text x="133.3" y="77.6">640</text>
<text x="167.4" y="79.1" transform="rotate(-90 167.4 79.1)">50</text>
<text x="101.8" y="87.7" transform="rotate(-90 101.8 87.7)">100</text>
<text x="167.4" y="93.8" transform="rotate(-90 167.4 93.8)">250</text>
<text x="167.4" y="101.4" transform="rotate(-90 167.4 101.4)">70</text>
<text x="74.7" y="108.8">800</text>
<text x="117.5" y="109.3">250</text>
<text x="133.8" y="109.3">400</text>
<text x="150" y="109.3">250</text>
</g>
</svg>
